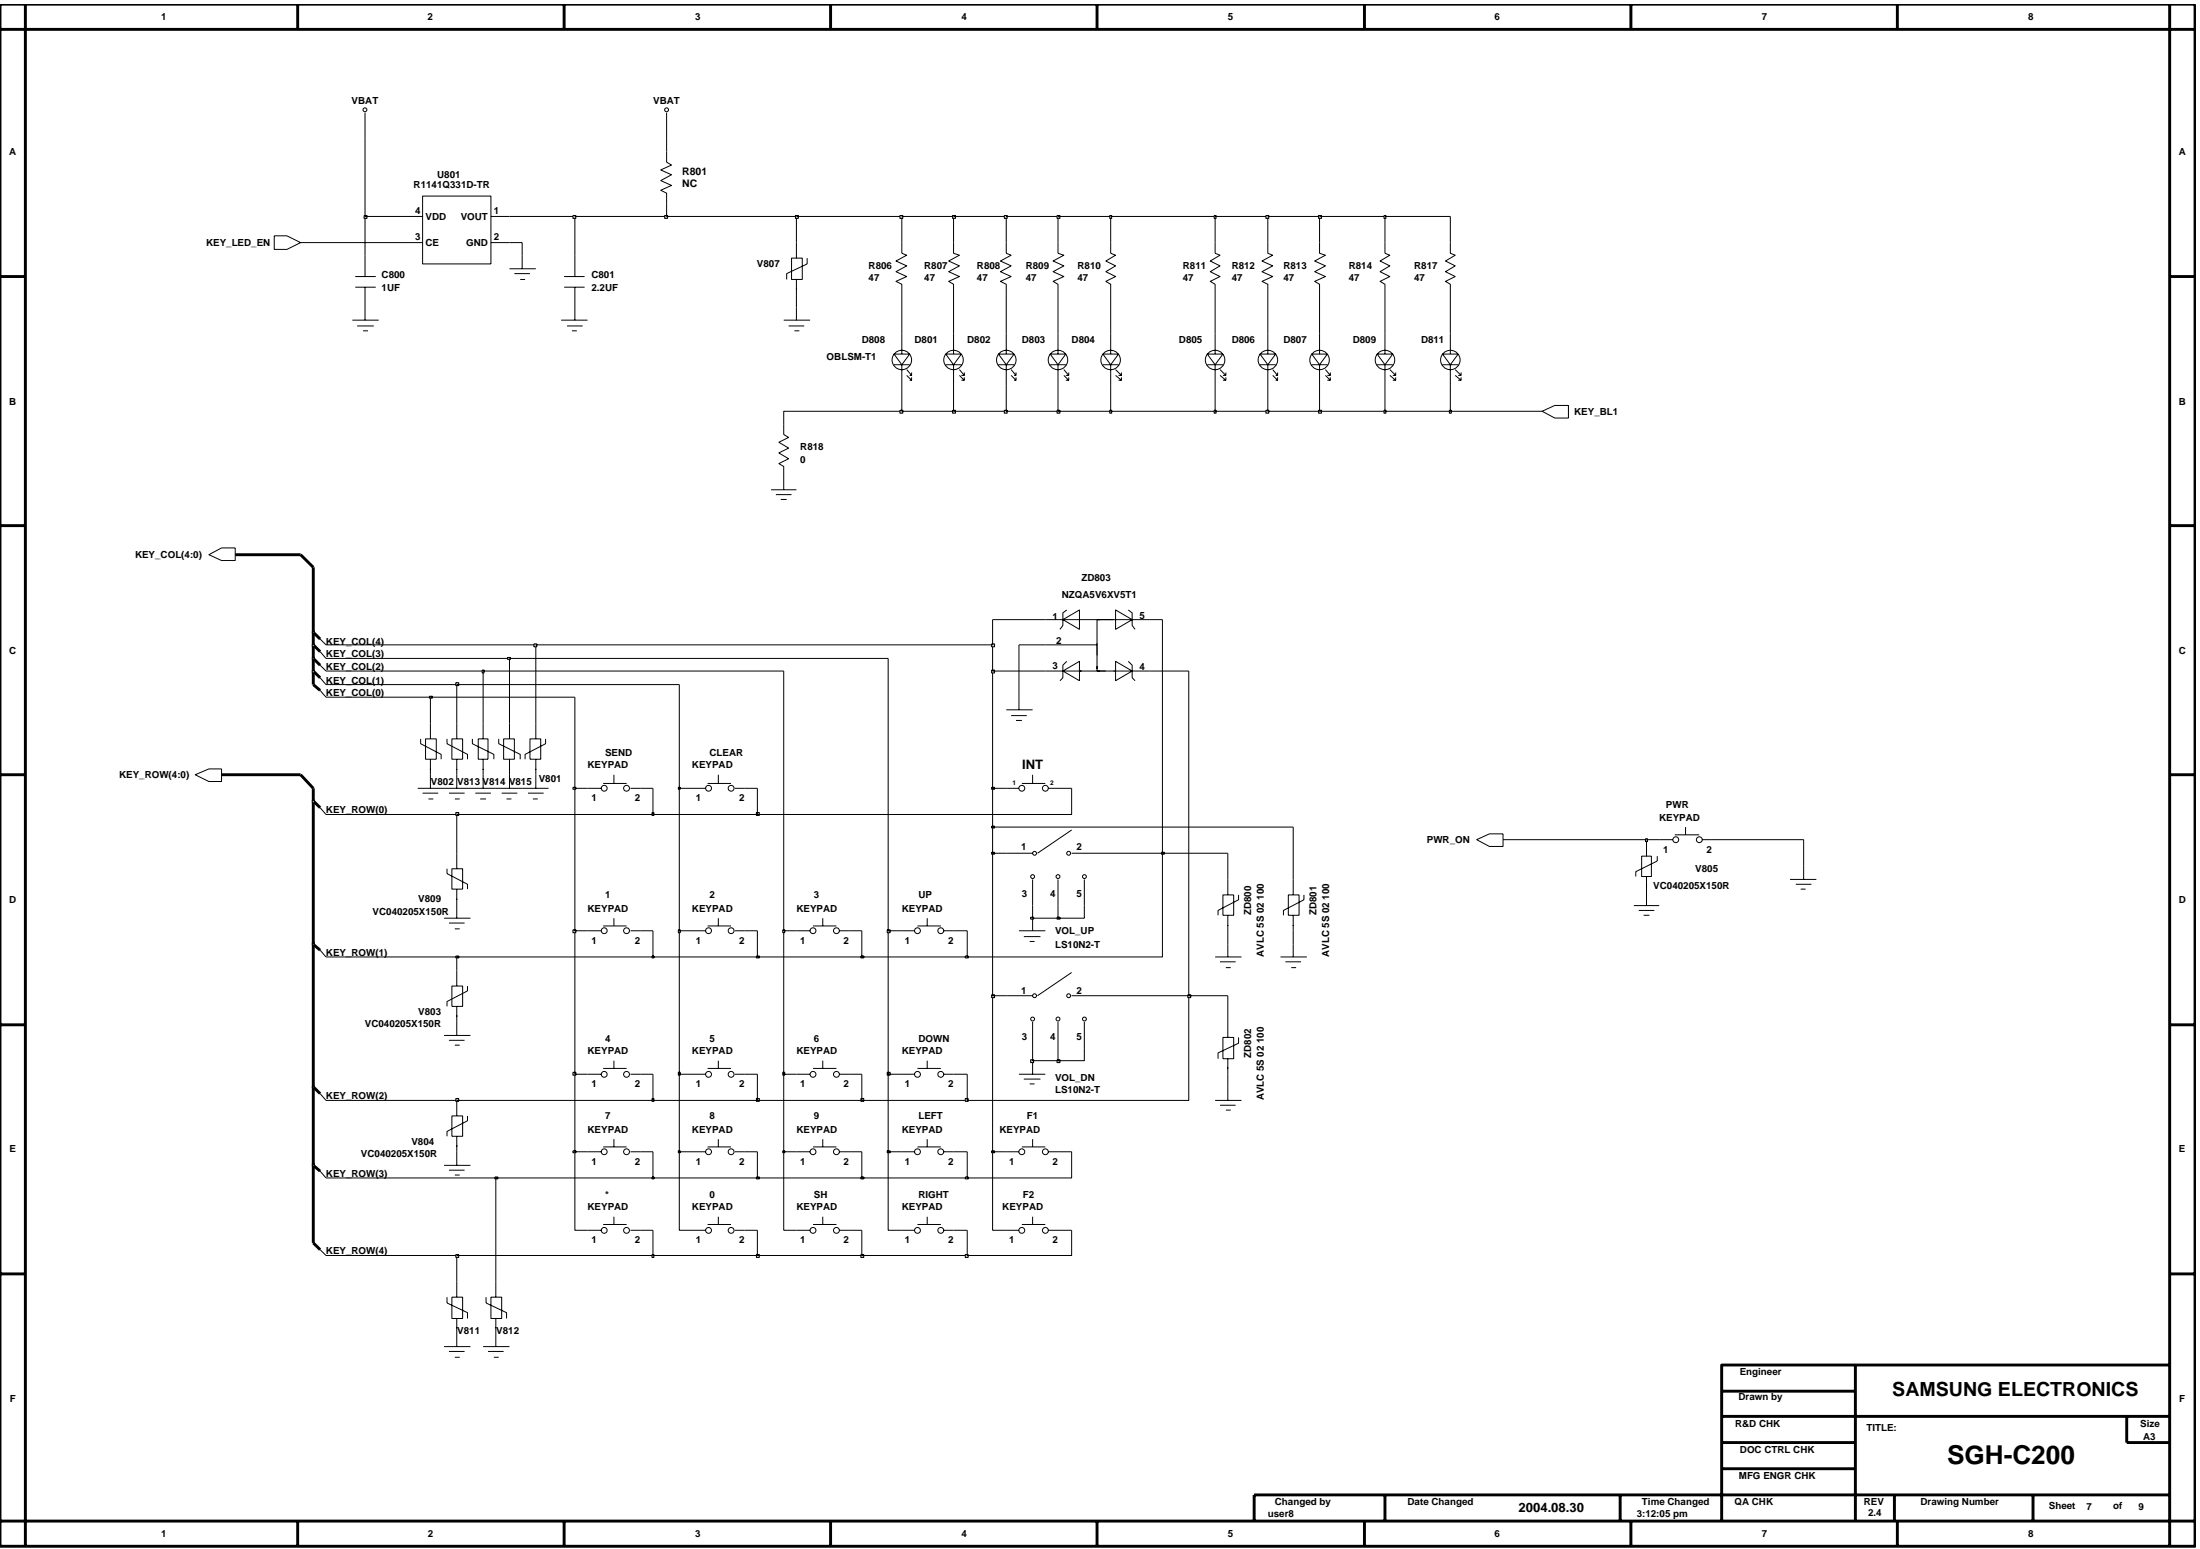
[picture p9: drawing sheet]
<svg xmlns="http://www.w3.org/2000/svg" width="192mm" height="135mm" viewBox="0 0 192 135" stroke-linecap="round" stroke-linejoin="round" font-family="sans-serif">
<g fill="none" stroke="#000" stroke-width=".09">
<path d="M31.8 9.8v2.3M35.3 18.9h1.6M36.9 17.1h5.9v5.9h-5.9zM42.8 18.9h1.6M58.2 13.2v.9l.4 .3-1 .4 1 .4-1 .6 1 .4-1 .4 .6 .3v.9M58.2 9.8v2.3M23.9 20.6h1.1l1.2 .6-1.2 .6h-1.1zM30.7 27.9h2.3M31 25.1h1.8M31 24.1h1.8M31.2 28.4h1.4M31.7 28.9h.4"/>
<path d="M31.8 22.3v1.8M31.8 25.1v2.8M35.3 21.2h1.6M42.8 21.2h1.6M44.4 23.4h2.3M44.9 23.9h1.3M45.4 24.4h.4M45.5 22.3v1.1M49 27.9h2.3M49.2 25.1h1.8M49.2 24.1h1.8M49.5 28.4h1.3"/>
<path d="M49.9 28.9h.4M50.1 22.3v1.8M50.1 25.1v2.8M68.4 37.1v.8l.4 .3-.9 .4 .9 .5-.9 .4 .9 .5-.9 .4 .5 .3v2M68.4 27.9h2.3M68.8 28.4h1.4M69 22.5h1v1.9h-1zM69.3 28.9h.4M69.5 21.2v1.3M69.5 24.4v1.3M69.5 26.8v1.1M70.4 22.5v.5l-1.8 .9v.5"/>
<path d="M78 30.9h1.3l-.6 .9zM78 31.8h1.3M78.7 21.2v.9l.4 .2-.9 .5 .9 .4-.9 .5 .9 .4-.9 .4 .5 .3v.9M78.7 29.1v1.8M78.7 31.8v1.8M79.1 32.7l.4 .5M79.1 32.2l.4 .5M79.3 32.7h.2M79.5 32.9v.3h-.2M79.5 32.5v.2M82.5 30.9h1.4l-.7 .9zM82.5 31.8h1.4"/>
<path d="M83.2 21.2v.9l.5 .2-.9 .5 .9 .4-.9 .5 .9 .4-.9 .4 .4 .3v.9M83.2 29.1v1.8M83.2 31.8v1.8M83.7 32.7l.4 .5M83.7 32.2l.4 .5M83.9 32.7h.2M84.1 32.9v.3h-.2M84.1 32.5v.2M87.1 30.9h1.4l-.7 .9zM87.1 31.8h1.4M87.8 21.2v.9l.4 .2-.9 .5 .9 .4-.9 .5 .9 .4-.9 .4 .5 .3v.9M87.8 29.1v1.8"/>
<path d="M87.8 31.8v1.8M88.2 32.7l.4 .5M88.2 32.2l.4 .5M88.5 32.7h.1M88.6 32.9v.3h-.1M88.6 32.5v.2M91.6 30.9h1.4l-.7 .9zM91.6 31.8h1.4M92.3 21.2v.9l.5 .2-.9 .5 .9 .4-.9 .5 .9 .4-.9 .4 .4 .3v.9M92.3 29.1v1.8M92.3 31.8v1.8M92.8 32.7l.4 .5"/>
<path d="M92.8 32.2l.4 .5M93 32.7h.2M93.2 32.9v.3h-.2M93.2 32.5v.2M96.2 30.9h1.4l-.7 .9zM96.2 31.8h1.4M96.9 21.2v.9l.4 .2-.8 .5 .8 .4-.8 .5 .8 .4-.8 .4 .4 .3v.9M96.9 29.1v1.8M96.9 31.8v1.8M97.3 32.7l.5 .5M97.3 32.2l.5 .5M97.6 32.7h.2"/>
<path d="M97.8 32.9v.3h-.2M97.8 32.5v.2M105.3 30.9h1.4l-.7 .9zM105.3 31.8h1.4M106 21.2v.9l.4 .2-.8 .5 .8 .4-.8 .5 .8 .4-.8 .4 .4 .3v.9M106 29.1v1.8M106 31.8v1.8M106.4 32.7l.5 .5M106.4 32.2l.5 .5M106.7 32.7h.2M106.9 32.9v.3h-.2M106.9 32.5v.2"/>
<path d="M109.9 30.9h1.4l-.7 .9zM109.9 31.8h1.4M110.6 21.2v.9l.4 .2-.9 .5 .9 .4-.9 .5 .9 .4-.9 .4 .5 .3v.9M110.6 29.1v1.8M110.6 31.8v1.8M111 32.7l.4 .5M111 32.2l.4 .5M111.3 32.7h.1M111.3 33.2h.1M111.4 32.5v.2M111.4 32.9v.3M114.4 30.9h1.4l-.7 .9z"/>
<path d="M114.4 31.8h1.4M115.1 21.2v.9l.5 .2-.9 .5 .9 .4-.9 .5 .9 .4-.9 .4 .4 .3v.9M115.1 29.1v1.8M115.1 31.8v1.8M115.6 32.7l.4 .5M115.6 32.2l.4 .5M115.8 32.7h.2M116 32.9v.3h-.2M116 32.5v.2M120.1 30.9h1.4l-.7 .9zM120.1 31.8h1.4M120.8 21.2v.9l.4 .2-.8 .5 .8 .4-.8 .5 .8 .4-.8 .4 .4 .3v.9"/>
<path d="M120.8 29.1v1.8M120.8 31.8v1.8M121.2 32.7l.5 .5M121.2 32.2l.5 .5M121.5 32.7h.2M121.7 32.9v.3h-.2M121.7 32.5v.2M125.8 30.9h1.4l-.7 .9zM125.8 31.8h1.4M126.5 21.2v.9l.4 .2-.8 .5 .8 .4-.8 .5 .8 .4-.8 .4 .4 .3v.9M126.5 29.1v1.8M126.5 31.8v1.8"/>
<path d="M126.9 32.7l.6 .5M126.9 32.2l.6 .5M127.2 32.7h.3M127.5 32.9v.3h-.3M127.5 32.5v.2M134.5 35.9l1.1-.5h1.2v1.1h-1.2zM18.2 48.4l1.1-.6h1.2v1.1h-1.2zM27.9 56.8l.5 .6M27.9 59.1l.5 .6M27.9 55.7l.5 .5M27.9 58l.5 .5M67.3 42.7h2.2"/>
<path d="M67.7 43.1h1.3M68.1 43.6h.5M91.2 58.5h9.1M91.2 54.1h9.1M91.2 56.2h4.5M92.7 54.1l1.5-.9v1.7zM92.7 58.5l1.5-.8v1.7zM93.1 53.2l-.4 .3v1.1l-.2 .3M93.1 57.7l-.4 .3v1.1l-.2 .3M95.7 54.1v4.4M97.3 57.7l1.5 .8-1.5 .9zM97.3 53.2l1.5 .9-1.5 .8z"/>
<path d="M98.4 57.7l.4 .3v1.1l.2 .3M98.4 53.2l.4 .3v1.1l.2 .3M17 67.6l1.2-.5h1.1v1.1h-1.1zM27.9 60.2l.5 .6M27.9 70.5l.5 .5M36.4 68.8h11.4M36.7 64.4v.5l1.8 .9v.4M36.9 69.2h1.3M37.1 64.4h1v1.8h-1zM37.4 69.7h.4M37.5 63.1v1.3M37.5 66.2v2.6"/>
<path d="M39 64.4v.5l1.8 .9v.4M39 75.8v.4l1.8 .9v.5M39.2 69.2h1.3M39.4 64.4h1v1.8h-1zM39.4 75.8h1v1.8h-1zM39.7 69.7h.4M39.8 63.1v1.3M39.8 66.2v2.6M39.8 74.4v1.4M39.8 77.6v2.5M41.2 64.4v.5l1.9 .9v.4M41.5 69.2h1.3"/>
<path d="M41.7 64.4h.9v1.8h-.9zM41.9 69.7h.5M42.1 63.1v1.3M42.1 66.2v2.6M43.5 64.4v.5l1.9 .9v.4M43.8 69.2h1.3M43.9 64.4h1v1.8h-1zM44.2 69.7h.4M44.4 63.1v1.3M44.4 66.2v2.6M46.1 69.2h1.3M46.2 64.4h1v1.8h-1z"/>
<path d="M46.5 69.7h.4M46.7 63.1v1.3M46.7 66.2v2.6M47.6 64.4v.5l-1.8 .9v.4M51.3 68.8h1.1M52.6 68.3h2.1M53.6 67.6v.7M55 68.8h.9M60.4 68.8h1.2M61.7 68.3h2.1M62.7 67.6v.7M64.1 68.8h.9"/>
<path d="M87.8 68.8h1.1M87.8 61.9h2.3M87.8 74.4h2.3M88.2 62.4h1.4M88.6 62.8h.5M88.9 60.8v1.1M89.1 68.3h2.1M90.1 67.6v.7M90.1 76.7v2.3M91.4 68.8h.9M92.3 76.7v2.3M93.5 72.4l-3 2"/>
<path d="M93.5 74.4h2.2M94.6 76.7v2.3M106.7 78.1h.9v1.7h-.9zM107.1 76.7v1.4M107.1 79.8v1.4M108 78.1v.4l-1.7 .9v.4M112.4 78.1h.9v1.7h-.9zM112.8 76.7v1.4M112.8 79.8v1.4M113.7 78.1v.4l-1.7 .9v.4M128.8 73.2l1.1-.5h1.2v1.1h-1.2zM142.5 79h2.2"/>
<path d="M142.9 79.4h1.4M143.2 74.7h.9v1.8h-.9zM143.4 79.8h.5M143.6 73.2v1.5M143.6 76.5v2.5M144.6 74.7v.4l-1.9 .9v.5M144.7 73.2h1.2M146.1 72.8h2.1M147 72.1v.7M148.5 73.2h.8M156.1 76.7h2.3M156.7 77.1h1.3"/>
<path d="M157.1 77.6h.4M157.3 75.5v1.2M27.9 82.9l.5 .6M27.9 95.4l.5 .6M38.7 80.1h2.3M38.7 90.3h2.3M39.2 80.5h1.3M39.2 90.7h1.3M39.4 86h1v1.8h-1zM39.4 97.3h1v1.8h-1zM39.7 81h.4M39.7 91.2h.4"/>
<path d="M39.8 84.7v1.3M39.8 87.8v2.5M39.8 96v1.3M39.8 99.1v2.5M40.8 86v.4l-1.8 1v.4M40.8 97.3v.5l-1.8 .9v.4M51.3 93.7h1.1M51.3 81.2h1.1M52.6 93.2h2.1M52.6 80.8h2.1M53.6 80.1v.7M53.6 92.5v.7"/>
<path d="M53.6 99.4v.6M55 93.7h.9M55 81.2h.9M60.4 93.7h1.2M60.4 81.2h1.2M61.7 93.2h2.1M61.7 80.8h2.1M62.7 80.1v.7M62.7 92.5v.7M62.7 99.4v.6M64.1 93.7h.9M64.1 81.2h.9"/>
<path d="M69.5 93.7h1.2M69.5 81.2h1.2M70.9 93.2h2.1M70.9 80.8h2.1M71.8 80.1v.7M71.8 92.5v.7M71.8 99.4v.6M73.2 93.7h.9M73.2 81.2h.9M78.7 93.7h1.1M78.7 81.2h1.1M80 93.2h2.1"/>
<path d="M80 80.8h2.1M80.9 80.1v.7M80.9 92.5v.7M80.9 99.4v.6M82.3 93.7h.9M82.3 81.2h.9M87.8 86.9h2.3M88.9 93.7h2.3M88.9 81.2h2.3M89.3 81.7h1.5M89.3 94.1h1.5M89.8 82.1h.4"/>
<path d="M89.8 94.5h.4M90.1 80.1v1.1M90.1 89.1v2.3M90.1 92.5v1.2M90.1 99.4v.6M92.3 89.1v2.3M93.5 84.8l-3 2.1M93.5 86.9h2.2M94.6 89.1v2.3M106 83.5h2.3M106 96h2.3M106.4 83.9h1.4"/>
<path d="M106.4 96.4h1.4M106.7 90.5h.9v1.8h-.9zM106.9 84.4h.5M106.9 96.8h.5M107.1 82.4v1.1M107.1 89.1v1.4M107.1 92.3v1.4M107.1 94.8v1.2M108 90.5v.5l-1.7 .8v.5M111.7 83.5h2.3M112.1 83.9h1.4M112.6 84.4h.5"/>
<path d="M112.8 82.4v1.1M27.9 109l.5 .5h11.4v3.6M27.9 102.2l.5 .5M38.7 117.5h2.3M38.7 101.6h2.3M39 113.1v.6l1.8 .8v.5M39.2 117.9h1.3M39.2 102.1h1.3M39.4 113.1h1v1.9h-1zM39.7 118.4h.4M39.7 102.5h.4M39.8 115v2.5"/>
<path d="M42.1 117.5h2.3M42.4 113.1v.6l1.8 .8v.5M42.6 117.9h1.3M42.8 113.1h1v1.9h-1zM43.1 118.4h.4M43.3 102.7v10.4M43.3 115v2.5M51.3 107.3h1.1M51.3 100.5h1.1M52.6 106.8h2.1M52.6 100h2.1M53.6 106.1v.7"/>
<path d="M55 107.3h.9M55 100.5h.9M60.4 107.3h1.2M60.4 100.5h1.2M61.7 106.8h2.1M61.7 100h2.1M62.7 106.1v.7M64.1 107.3h.9M64.1 100.5h.9M69.5 107.3h1.2M69.5 100.5h1.2M70.9 106.8h2.1"/>
<path d="M70.9 100h2.1M71.8 106.1v.7M73.2 107.3h.9M73.2 100.5h.9M78.7 107.3h1.1M78.7 100.5h1.1M80 106.8h2.1M80 100h2.1M80.9 106.1v.7M82.3 107.3h.9M82.3 100.5h.9M87.8 107.3h1.1"/>
<path d="M87.8 100.5h1.1M89.1 106.8h2.1M89.1 100h2.1M90.1 106.1v.7M91.4 107.3h.9M91.4 100.5h.9"/>
<circle cx="31.8" cy="9.6" r=".17"/>
<circle cx="58.1" cy="9.6" r=".17"/>
<circle cx="78.7" cy="31.4" r=".85"/>
<circle cx="83.2" cy="31.4" r=".85"/>
<circle cx="87.8" cy="31.4" r=".85"/>
<circle cx="92.3" cy="31.4" r=".85"/>
<circle cx="96.9" cy="31.4" r=".85"/>
<circle cx="106" cy="31.4" r=".85"/>
<circle cx="110.6" cy="31.4" r=".85"/>
<circle cx="115.1" cy="31.4" r=".85"/>
<circle cx="120.8" cy="31.4" r=".85"/>
<circle cx="126.5" cy="31.4" r=".85"/>
<circle cx="52.7" cy="68.8" r=".25"/>
<circle cx="54.7" cy="68.8" r=".25"/>
<circle cx="61.8" cy="68.8" r=".25"/>
<circle cx="63.8" cy="68.8" r=".25"/>
<circle cx="89.1" cy="68.8" r=".25"/>
<circle cx="90.1" cy="76.5" r=".17"/>
<circle cx="90.2" cy="74.4" r=".17"/>
<circle cx="91.2" cy="68.8" r=".25"/>
<circle cx="92.3" cy="76.5" r=".17"/>
<circle cx="93.2" cy="74.4" r=".17"/>
<circle cx="94.6" cy="76.5" r=".17"/>
<circle cx="146.2" cy="73.2" r=".25"/>
<circle cx="148.2" cy="73.2" r=".25"/>
<circle cx="52.7" cy="81.2" r=".25"/>
<circle cx="52.7" cy="93.7" r=".25"/>
<circle cx="54.7" cy="81.2" r=".25"/>
<circle cx="54.7" cy="93.7" r=".25"/>
<circle cx="61.8" cy="81.2" r=".25"/>
<circle cx="61.8" cy="93.7" r=".25"/>
<circle cx="63.8" cy="81.2" r=".25"/>
<circle cx="63.8" cy="93.7" r=".25"/>
<circle cx="70.9" cy="81.2" r=".25"/>
<circle cx="70.9" cy="93.7" r=".25"/>
<circle cx="73" cy="81.2" r=".25"/>
<circle cx="73" cy="93.7" r=".25"/>
<circle cx="80" cy="81.2" r=".25"/>
<circle cx="80" cy="93.7" r=".25"/>
<circle cx="82.1" cy="81.2" r=".25"/>
<circle cx="82.1" cy="93.7" r=".25"/>
<circle cx="90.1" cy="88.9" r=".17"/>
<circle cx="90.2" cy="86.9" r=".17"/>
<circle cx="92.3" cy="88.9" r=".17"/>
<circle cx="93.2" cy="86.9" r=".17"/>
<circle cx="94.6" cy="88.9" r=".17"/>
<circle cx="52.7" cy="100.5" r=".25"/>
<circle cx="52.7" cy="107.3" r=".25"/>
<circle cx="54.7" cy="100.5" r=".25"/>
<circle cx="54.7" cy="107.3" r=".25"/>
<circle cx="61.8" cy="100.5" r=".25"/>
<circle cx="61.8" cy="107.3" r=".25"/>
<circle cx="63.8" cy="100.5" r=".25"/>
<circle cx="63.8" cy="107.3" r=".25"/>
<circle cx="70.9" cy="100.5" r=".25"/>
<circle cx="70.9" cy="107.3" r=".25"/>
<circle cx="73" cy="100.5" r=".25"/>
<circle cx="73" cy="107.3" r=".25"/>
<circle cx="80" cy="100.5" r=".25"/>
<circle cx="80" cy="107.3" r=".25"/>
<circle cx="82.1" cy="100.5" r=".25"/>
<circle cx="82.1" cy="107.3" r=".25"/>
<circle cx="89.1" cy="100.5" r=".25"/>
<circle cx="89.1" cy="107.3" r=".25"/>
<circle cx="91.2" cy="100.5" r=".25"/>
<circle cx="91.2" cy="107.3" r=".25"/>
</g>
<path d="M27.3 56.2l.6 .6M27.3 58.5l.6 .6M27.3 59.7l.6 .5M27.3 55.1l.6 .6M27.3 57.4l.6 .6M27.3 69.9l.6 .6M27.3 82.4l.6 .5M27.3 94.8l.6 .6M27.3 101.6l.6 .6M27.3 108.4l.6 .6" fill="none" stroke="#000" stroke-width=".25"/>
<path d="M39.8 109.4h.2v.3h-.2z" fill-rule="evenodd" fill="#c2c2c2"/>
<path d="M39.8 109.4h.2v.3h-.2zM39.8 109.5h17.2" fill="none" stroke="#000" stroke-width=".09"/>
<path d="M56.9 109.4h.1v.3h-.1z" fill-rule="evenodd" fill="#c2c2c2"/>
<path d="M56.9 109.4h.1v.3h-.1zM57 107.3v2.2h9.1" fill="none" stroke="#000" stroke-width=".09"/>
<path d="M66 109.4h.2v.3h-.2z" fill-rule="evenodd" fill="#c2c2c2"/>
<path d="M66 109.4h.2v.3h-.2zM66.1 107.3v2.2h9.1" fill="none" stroke="#000" stroke-width=".09"/>
<path d="M75.1 109.4h.2v.3h-.2z" fill-rule="evenodd" fill="#c2c2c2"/>
<path d="M75.1 109.4h.2v.3h-.2zM75.2 107.3v2.2h9.2" fill="none" stroke="#000" stroke-width=".09"/>
<path d="M84.2 109.4h.3v.3h-.3z" fill-rule="evenodd" fill="#c2c2c2"/>
<path d="M28.4 102.7h14.9M50.1 100.5v6.8h1.2M55.9 107.3h1.1M59.3 100.5v6.8h1.1M65 107.3h1.1M68.4 100.5v6.8h1.1M74.1 107.3h1.1M77.5 100.5v6.8h1.2M83.2 107.3h1.2v2.2h9.1v-2.2h-1.2M84.2 109.4h.3v.3h-.3zM86.6 100.5v6.8h1.2" fill="none" stroke="#000" stroke-width=".09"/>
<path d="M27.3 101.6v6.8" fill="none" stroke="#000" stroke-width=".25"/>
<path d="M43.2 102.7h.2v.1h-.2z" fill-rule="evenodd" fill="#c2c2c2"/>
<path d="M43.2 102.7h.2v.1h-.2zM43.3 102.7h13.7" fill="none" stroke="#000" stroke-width=".09"/>
<path d="M56.9 102.7h.1v.1h-.1z" fill-rule="evenodd" fill="#c2c2c2"/>
<path d="M56.9 102.7h.1v.1h-.1zM57 100.5v2.2h9.1" fill="none" stroke="#000" stroke-width=".09"/>
<path d="M66 102.7h.2v.1h-.2z" fill-rule="evenodd" fill="#c2c2c2"/>
<path d="M66 102.7h.2v.1h-.2zM66.1 100.5v2.2h9.1" fill="none" stroke="#000" stroke-width=".09"/>
<path d="M75.1 102.7h.2v.1h-.2z" fill-rule="evenodd" fill="#c2c2c2"/>
<path d="M75.1 102.7h.2v.1h-.2zM75.2 100.5v2.2h9.2" fill="none" stroke="#000" stroke-width=".09"/>
<path d="M84.2 102.7h.3v.1h-.3z" fill-rule="evenodd" fill="#c2c2c2"/>
<path d="M84.2 102.7h.3v.1h-.3zM84.4 100.5v2.2h9.1v-2.2" fill="none" stroke="#000" stroke-width=".09"/>
<path d="M27.2 101.5h.2v.2h-.2z" fill="#c2c2c2"/>
<path d="M27.2 101.5h.2v.2h-.2z" fill="none" stroke="#000" stroke-width=".09"/>
<path d="M27.3 94.8v6.8" fill="none" stroke="#000" stroke-width=".25"/>
<path d="M50 100.4h.2v.1h-.2z" fill-rule="evenodd" fill="#c2c2c2"/>
<path d="M50.1 93.7v6.8h1.2M50 100.4h.2v.2h-.2zM55.9 100.5h1.1" fill="none" stroke="#000" stroke-width=".09"/>
<path d="M59.2 100.4h.1v.1h-.1z" fill-rule="evenodd" fill="#c2c2c2"/>
<path d="M59.3 93.7v6.8h1.1M59.2 100.4h.1v.2h-.1zM65 100.5h1.1" fill="none" stroke="#000" stroke-width=".09"/>
<path d="M68.3 100.4h.1v.1h-.1z" fill-rule="evenodd" fill="#c2c2c2"/>
<path d="M68.4 93.7v6.8h1.1M68.3 100.4h.2v.2h-.2zM74.1 100.5h1.1" fill="none" stroke="#000" stroke-width=".09"/>
<path d="M77.4 100.4h.2v.1h-.2z" fill-rule="evenodd" fill="#c2c2c2"/>
<path d="M77.5 93.7v6.8h1.2M77.4 100.4h.2v.2h-.2zM83.2 100.5h1.2" fill="none" stroke="#000" stroke-width=".09"/>
<path d="M86.5 100.4h.3v.1h-.3z" fill-rule="evenodd" fill="#c2c2c2"/>
<path d="M28.4 96h11.4M86.6 86.9v13.6h1.2M86.5 100.4h.3v.2h-.3zM92.3 100.5h1.2" fill="none" stroke="#000" stroke-width=".09"/>
<path d="M39.8 95.8h.2v.3h-.2z" fill-rule="evenodd" fill="#c2c2c2"/>
<path d="M39.8 95.8h.2v.3h-.2zM39.8 96h17.2" fill="none" stroke="#000" stroke-width=".09"/>
<path d="M56.9 95.8h.1v.3h-.1z" fill-rule="evenodd" fill="#c2c2c2"/>
<path d="M56.9 95.8h.1v.3h-.1zM57 93.7v2.3h9.1" fill="none" stroke="#000" stroke-width=".09"/>
<path d="M66 95.8h.2v.3h-.2z" fill-rule="evenodd" fill="#c2c2c2"/>
<path d="M66 95.8h.2v.3h-.2zM66.1 93.7v2.3h9.1" fill="none" stroke="#000" stroke-width=".09"/>
<path d="M75.1 95.8h.2v.3h-.2z" fill-rule="evenodd" fill="#c2c2c2"/>
<path d="M75.1 95.8h.2v.3h-.2zM75.2 93.7v2.3h9.2" fill="none" stroke="#000" stroke-width=".09"/>
<path d="M84.2 95.8h.3v.3h-.3z" fill-rule="evenodd" fill="#c2c2c2"/>
<path d="M84.2 95.8h.3v.3h-.3zM103.7 86.9v9.1h-19.3v-2.3" fill="none" stroke="#000" stroke-width=".09"/>
<path d="M27.2 94.7h.2v.2h-.2z" fill-rule="evenodd" fill="#c2c2c2"/>
<path d="M27.2 94.7h.2v.2h-.2zM107.1 93.7v1.1" fill="none" stroke="#000" stroke-width=".09"/>
<path d="M27.3 82.4v12.4" fill="none" stroke="#000" stroke-width=".25"/>
<path d="M50 93.5h.2v.3h-.2z" fill-rule="evenodd" fill="#c2c2c2"/>
<path d="M50 93.5h.2v.3h-.2zM50.1 81.2v12.5h1.2M55.9 93.7h1.1" fill="none" stroke="#000" stroke-width=".09"/>
<path d="M59.2 93.5h.1v.3h-.1z" fill-rule="evenodd" fill="#c2c2c2"/>
<path d="M59.2 93.5h.1v.3h-.1zM59.3 81.2v12.5h1.1M65 93.7h1.1" fill="none" stroke="#000" stroke-width=".09"/>
<path d="M68.3 93.5h.1v.3h-.1z" fill-rule="evenodd" fill="#c2c2c2"/>
<path d="M68.3 93.5h.2v.3h-.2zM68.4 81.2v12.5h1.1M74.1 93.7h1.1" fill="none" stroke="#000" stroke-width=".09"/>
<path d="M77.4 93.5h.2v.3h-.2z" fill-rule="evenodd" fill="#c2c2c2"/>
<path d="M77.4 93.5h.2v.3h-.2zM77.5 81.2v12.5h1.2M83.2 93.7h1.2" fill="none" stroke="#000" stroke-width=".09"/>
<path d="M89.9 92.4h.3v.3h-.3z" fill-rule="evenodd" fill="#c2c2c2"/>
<path d="M89.9 92.4h.3v.3h-.3zM90.1 91.4v1.1h2.2" fill="none" stroke="#000" stroke-width=".09"/>
<path d="M92.2 92.4h.3v.3h-.3z" fill-rule="evenodd" fill="#c2c2c2"/>
<path d="M92.2 92.4h.3v.3h-.3zM92.3 91.4v1.1h2.3v-1.1M107.1 86.9v2.2" fill="none" stroke="#000" stroke-width=".09"/>
<path d="M86.5 86.8h.3v.2h-.3z" fill-rule="evenodd" fill="#c2c2c2"/>
<path d="M86.6 74.4v12.5h1.2M86.5 86.8h.3v.2h-.3zM95.7 86.9h8" fill="none" stroke="#000" stroke-width=".09"/>
<path d="M103.6 86.8h.3v.2h-.3z" fill-rule="evenodd" fill="#c2c2c2"/>
<path d="M103.7 58.5v28.4h3.4M28.4 83.5h11.4v1.2M103.6 86.8h.3v.2h-.3z" fill="none" stroke="#000" stroke-width=".09"/>
<path d="M39.8 83.4h.2v.1h-.2z" fill-rule="evenodd" fill="#c2c2c2"/>
<path d="M39.8 83.4h.2v.2h-.2zM39.8 83.5h17.2" fill="none" stroke="#000" stroke-width=".09"/>
<path d="M56.9 83.4h.1v.1h-.1z" fill-rule="evenodd" fill="#c2c2c2"/>
<path d="M56.9 83.4h.1v.2h-.1zM57 81.2v2.3h9.1" fill="none" stroke="#000" stroke-width=".09"/>
<path d="M66 83.4h.2v.1h-.2z" fill-rule="evenodd" fill="#c2c2c2"/>
<path d="M66 83.4h.2v.2h-.2zM66.1 81.2v2.3h9.1" fill="none" stroke="#000" stroke-width=".09"/>
<path d="M75.1 83.4h.2v.1h-.2z" fill-rule="evenodd" fill="#c2c2c2"/>
<path d="M75.1 83.4h.2v.2h-.2zM75.2 81.2v2.3h9.2" fill="none" stroke="#000" stroke-width=".09"/>
<path d="M84.2 83.4h.3v.1h-.3z" fill-rule="evenodd" fill="#c2c2c2"/>
<path d="M101.4 74.4v9.1h-17v-2.3M84.2 83.4h.3v.2h-.3z" fill="none" stroke="#000" stroke-width=".09"/>
<path d="M27.2 82.2h.2v.2h-.2z" fill-rule="evenodd" fill="#c2c2c2"/>
<path d="M27.2 82.2h.2v.3h-.2zM107.1 81.2v1.2M112.8 81.2v1.2" fill="none" stroke="#000" stroke-width=".09"/>
<path d="M27.3 69.9v12.5" fill="none" stroke="#000" stroke-width=".25"/>
<path d="M50 81.1h.2v.3h-.2z" fill-rule="evenodd" fill="#c2c2c2"/>
<path d="M50.1 68.8v12.4h1.2M50 81.1h.2v.3h-.2zM55.9 81.2h1.1" fill="none" stroke="#000" stroke-width=".09"/>
<path d="M59.2 81.1h.1v.3h-.1z" fill-rule="evenodd" fill="#c2c2c2"/>
<path d="M59.3 68.8v12.4h1.1M59.2 81.1h.1v.3h-.1zM65 81.2h1.1" fill="none" stroke="#000" stroke-width=".09"/>
<path d="M68.3 81.1h.1v.3h-.1z" fill-rule="evenodd" fill="#c2c2c2"/>
<path d="M68.4 58.5v22.7h1.1M68.3 81.1h.2v.3h-.2zM74.1 81.2h1.1" fill="none" stroke="#000" stroke-width=".09"/>
<path d="M77.4 81.1h.2v.3h-.2z" fill-rule="evenodd" fill="#c2c2c2"/>
<path d="M77.5 57.4v23.8h1.2M77.4 81.1h.2v.3h-.2zM83.2 81.2h1.2" fill="none" stroke="#000" stroke-width=".09"/>
<path d="M89.9 80h.3v.2h-.3z" fill-rule="evenodd" fill="#c2c2c2"/>
<path d="M90.1 79v1.1h2.2M89.9 80h.3v.2h-.3z" fill="none" stroke="#000" stroke-width=".09"/>
<path d="M92.2 80h.3v.2h-.3z" fill-rule="evenodd" fill="#c2c2c2"/>
<path d="M39.8 71v3.4M92.3 79v1.1h2.3v-1.1M107.1 74.4v2.3M112.8 72.1v4.6M157.3 73.2v2.3M92.2 80h.3v.2h-.3z" fill="none" stroke="#000" stroke-width=".09"/>
<path d="M86.5 74.3h.3v.2h-.3z" fill-rule="evenodd" fill="#c2c2c2"/>
<path d="M86.5 74.3h.3v.2h-.3zM86.6 72.1v2.3h1.2M95.7 74.4h5.7" fill="none" stroke="#000" stroke-width=".09"/>
<path d="M101.3 74.3h.3v.2h-.3z" fill-rule="evenodd" fill="#c2c2c2"/>
<path d="M101.4 54.1v20.3h5.7M101.3 74.3h.3v.2h-.3zM131.1 73.2h12.5" fill="none" stroke="#000" stroke-width=".09"/>
<path d="M143.5 73.1h.2v.3h-.2z" fill-rule="evenodd" fill="#c2c2c2"/>
<path d="M143.5 73.2h.2v.2h-.2zM143.6 73.2h1.1M149.3 73.2h8" fill="none" stroke="#000" stroke-width=".09"/>
<path d="M86.5 72.1h.3v.1h-.3z" fill-rule="evenodd" fill="#c2c2c2"/>
<path d="M28.4 71h11.4M86.5 72.1h.3v.1h-.3zM86.6 68.8v3.3h26.2" fill="none" stroke="#000" stroke-width=".09"/>
<path d="M39.8 70.9h.2v.2h-.2z" fill-rule="evenodd" fill="#c2c2c2"/>
<path d="M39.8 70.9h.2v.2h-.2zM39.8 71h17.2" fill="none" stroke="#000" stroke-width=".09"/>
<path d="M56.9 70.9h.1v.2h-.1z" fill-rule="evenodd" fill="#c2c2c2"/>
<path d="M56.9 70.9h.1v.2h-.1zM57 68.8v2.2h9.1" fill="none" stroke="#000" stroke-width=".09"/>
<path d="M66 70.9h.2v.2h-.2z" fill-rule="evenodd" fill="#c2c2c2"/>
<path d="M66 70.9h.2v.2h-.2zM66.1 68.8v2.2h27.4v-2.2" fill="none" stroke="#000" stroke-width=".09"/>
<path d="M27.2 69.8h.2v.2h-.2z" fill-rule="evenodd" fill="#c2c2c2"/>
<path d="M27.2 69.8h.2v.2h-.2z" fill="none" stroke="#000" stroke-width=".09"/>
<path d="M27.3 68.8v1.1" fill="none" stroke="#000" stroke-width=".25"/>
<path d="M50 68.7h.2v.1h-.2z" fill-rule="evenodd" fill="#c2c2c2"/>
<path d="M50 68.7h.2v.1h-.2zM50.1 60.8v8h1.2M55.9 68.8h1.1" fill="none" stroke="#000" stroke-width=".09"/>
<path d="M59.2 68.7h.1v.1h-.1z" fill-rule="evenodd" fill="#c2c2c2"/>
<path d="M59.3 59.7v9.1h1.1M59.2 68.7h.1v.1h-.1zM65 68.8h1.1" fill="none" stroke="#000" stroke-width=".09"/>
<path d="M86.5 68.7h.3v.1h-.3z" fill-rule="evenodd" fill="#c2c2c2"/>
<path d="M39.8 59.7v3.4M42.1 58.5v4.6M44.4 57.4v5.7M46.7 56.2v6.9M86.6 58.5v10.3h1.2M28.4 60.8h9.1v2.3M86.5 68.7h.3v.1h-.3zM92.3 68.8h1.2" fill="none" stroke="#000" stroke-width=".09"/>
<path d="M19.3 67.6h6.9" fill="none" stroke="#000" stroke-width=".25"/>
<path d="M37.5 60.7h.2v.2h-.2z" fill-rule="evenodd" fill="#c2c2c2"/>
<path d="M28.4 59.7h11.4M88.9 56.2v4.6M37.5 60.7h.2v.2h-.2zM37.5 60.8h12.6" fill="none" stroke="#000" stroke-width=".09"/>
<path d="M27.3 58.5v1.2" fill="none" stroke="#000" stroke-width=".25"/>
<path d="M39.8 59.5h.2v.3h-.2z" fill-rule="evenodd" fill="#c2c2c2"/>
<path d="M39.8 59.5h.2v.3h-.2zM39.8 59.7h19.5" fill="none" stroke="#000" stroke-width=".09"/>
<path d="M27.2 58.4h.2v.3h-.2z" fill-rule="evenodd" fill="#c2c2c2"/>
<path d="M27.2 58.4h.2v.3h-.2zM28.4 58.5h13.7" fill="none" stroke="#000" stroke-width=".09"/>
<path d="M27.3 57.4v1.1" fill="none" stroke="#000" stroke-width=".25"/>
<path d="M42.1 58.4h.1v.3h-.1z" fill-rule="evenodd" fill="#c2c2c2"/>
<path d="M42.1 58.4h.1v.3h-.1zM42.1 58.5h26.3" fill="none" stroke="#000" stroke-width=".09"/>
<path d="M86.5 58.4h.3v.3h-.3z" fill-rule="evenodd" fill="#c2c2c2"/>
<path d="M86.5 58.4h.3v.3h-.3zM86.6 56.2v2.3h4.6M100.3 58.5h3.4" fill="none" stroke="#000" stroke-width=".09"/>
<path d="M27.2 57.3h.2v.2h-.2z" fill-rule="evenodd" fill="#c2c2c2"/>
<path d="M27.2 57.3h.2v.2h-.2zM28.4 57.4h16" fill="none" stroke="#000" stroke-width=".09"/>
<path d="M27.3 56.2v1.2" fill="none" stroke="#000" stroke-width=".25"/>
<path d="M44.3 57.3h.2v.2h-.2z" fill-rule="evenodd" fill="#c2c2c2"/>
<path d="M44.3 57.3h.2v.2h-.2zM44.4 57.4h33.1" fill="none" stroke="#000" stroke-width=".09"/>
<path d="M27.2 56.2h.2v.2h-.2z" fill-rule="evenodd" fill="#c2c2c2"/>
<path d="M27.2 56.2h.2v.2h-.2zM28.4 56.2h18.3" fill="none" stroke="#000" stroke-width=".09"/>
<path d="M27.3 55.1v1.1" fill="none" stroke="#000" stroke-width=".25"/>
<path d="M46.6 56.2h.2v.2h-.2z" fill-rule="evenodd" fill="#c2c2c2"/>
<path d="M46.6 56.2h.2v.2h-.2zM46.7 56.2h39.9" fill="none" stroke="#000" stroke-width=".09"/>
<path d="M86.5 56.2h.3v.2h-.3z" fill-rule="evenodd" fill="#c2c2c2"/>
<path d="M86.5 56.2h.3v.2h-.3zM86.6 54.1v2.1M88.9 56.2h2.3" fill="none" stroke="#000" stroke-width=".09"/>
<path d="M27.2 55.1h.2v.1h-.2z" fill-rule="evenodd" fill="#c2c2c2"/>
<path d="M78.7 35.9h-10.3v1.2M27.2 55.1h.2v.1h-.2zM86.6 54.1h4.6M100.3 54.1h1.1" fill="none" stroke="#000" stroke-width=".09"/>
<path d="M20.5 48.4h5.7M27.3 49.5v5.6" fill="none" stroke="#000" stroke-width=".25"/>
<path d="M78.5 35.8h.3v.2h-.3z" fill-rule="evenodd" fill="#c2c2c2"/>
<path d="M78.5 35.8h.3v.2h-.3zM78.7 33.6v2.3h4.5" fill="none" stroke="#000" stroke-width=".09"/>
<path d="M83.1 35.8h.2v.2h-.2z" fill-rule="evenodd" fill="#c2c2c2"/>
<path d="M83.1 35.8h.3v.2h-.3zM83.2 33.6v2.3h4.6" fill="none" stroke="#000" stroke-width=".09"/>
<path d="M87.6 35.8h.3v.2h-.3z" fill-rule="evenodd" fill="#c2c2c2"/>
<path d="M87.6 35.8h.3v.2h-.3zM87.8 33.6v2.3h4.5" fill="none" stroke="#000" stroke-width=".09"/>
<path d="M92.2 35.8h.3v.2h-.3z" fill-rule="evenodd" fill="#c2c2c2"/>
<path d="M92.2 35.8h.3v.2h-.3zM92.3 33.6v2.3h4.6" fill="none" stroke="#000" stroke-width=".09"/>
<path d="M96.8 35.8h.2v.2h-.2z" fill-rule="evenodd" fill="#c2c2c2"/>
<path d="M96.8 35.8h.2v.2h-.2zM96.9 33.6v2.3h9.1" fill="none" stroke="#000" stroke-width=".09"/>
<path d="M105.9 35.8h.2v.2h-.2z" fill-rule="evenodd" fill="#c2c2c2"/>
<path d="M105.9 35.8h.2v.2h-.2zM106 33.6v2.3h4.6" fill="none" stroke="#000" stroke-width=".09"/>
<path d="M110.4 35.8h.3v.2h-.3z" fill-rule="evenodd" fill="#c2c2c2"/>
<path d="M110.4 35.8h.3v.2h-.3zM110.6 33.6v2.3h4.5" fill="none" stroke="#000" stroke-width=".09"/>
<path d="M115 35.8h.3v.2h-.3z" fill-rule="evenodd" fill="#c2c2c2"/>
<path d="M115 35.8h.3v.2h-.3zM115.1 33.6v2.3h5.7" fill="none" stroke="#000" stroke-width=".09"/>
<path d="M120.7 35.8h.2v.2h-.2z" fill-rule="evenodd" fill="#c2c2c2"/>
<path d="M120.7 35.8h.2v.2h-.2zM120.8 33.6v2.3h5.7" fill="none" stroke="#000" stroke-width=".09"/>
<path d="M126.4 35.8h.2v.2h-.2z" fill-rule="evenodd" fill="#c2c2c2"/>
<g fill="none" stroke="#000" stroke-width=".09">
<path d="M31.8 18.9v3.4M50.1 18.9v3.4M69.5 18.9v2.3M78.7 18.9v2.3M83.2 18.9v2.3M87.8 18.9v2.3M92.3 18.9v2.3M96.9 18.9v2.3M106 18.9v2.3M110.6 18.9v2.3M115.1 18.9v2.3M120.8 18.9v2.3"/>
<path d="M126.5 18.9v2.3M26.2 21.2h9.1M44.4 21.2h1.1v1.1M69.5 25.7v1.1M78.7 25.7v3.4M83.2 25.7v3.4M87.8 25.7v3.4M92.3 25.7v3.4M96.9 25.7v3.4M106 25.7v3.4M110.6 25.7v3.4M115.1 25.7v3.4"/>
<path d="M120.8 25.7v3.4M126.4 35.8h.2v.2h-.2zM126.5 33.6v2.3h8M126.5 25.7v3.4"/>
</g>
<path d="M31.8 18.8h.2v.2h-.2z" fill-rule="evenodd" fill="#c2c2c2"/>
<path d="M31.8 18.8h.2v.2h-.2zM31.8 12.1v6.8h3.5M44.4 18.9h5.7" fill="none" stroke="#000" stroke-width=".09"/>
<path d="M50 18.8h.2v.2h-.2z" fill-rule="evenodd" fill="#c2c2c2"/>
<path d="M50 18.8h.2v.2h-.2zM50.1 18.9h8.1" fill="none" stroke="#000" stroke-width=".09"/>
<path d="M58 18.8h.2v.2h-.2z" fill-rule="evenodd" fill="#c2c2c2"/>
<path d="M58 18.8h.2v.2h-.2zM58.2 17.8v1.1h11.3" fill="none" stroke="#000" stroke-width=".09"/>
<path d="M69.4 18.8h.2v.2h-.2z" fill-rule="evenodd" fill="#c2c2c2"/>
<path d="M69.4 18.8h.2v.2h-.2zM69.5 18.9h9.2" fill="none" stroke="#000" stroke-width=".09"/>
<path d="M78.5 18.8h.3v.2h-.3z" fill-rule="evenodd" fill="#c2c2c2"/>
<path d="M78.5 18.8h.3v.2h-.3zM78.7 18.9h4.5" fill="none" stroke="#000" stroke-width=".09"/>
<path d="M83.1 18.8h.2v.2h-.2z" fill-rule="evenodd" fill="#c2c2c2"/>
<path d="M83.1 18.8h.3v.2h-.3zM83.2 18.9h4.6" fill="none" stroke="#000" stroke-width=".09"/>
<path d="M87.6 18.8h.3v.2h-.3z" fill-rule="evenodd" fill="#c2c2c2"/>
<path d="M87.6 18.8h.3v.2h-.3zM87.8 18.9h4.5" fill="none" stroke="#000" stroke-width=".09"/>
<path d="M92.2 18.8h.3v.2h-.3z" fill-rule="evenodd" fill="#c2c2c2"/>
<path d="M92.2 18.8h.3v.2h-.3zM92.3 18.9h4.6" fill="none" stroke="#000" stroke-width=".09"/>
<path d="M96.8 18.8h.2v.2h-.2z" fill-rule="evenodd" fill="#c2c2c2"/>
<path d="M96.8 18.8h.2v.2h-.2zM96.9 18.9h9.1" fill="none" stroke="#000" stroke-width=".09"/>
<path d="M105.9 18.8h.2v.2h-.2z" fill-rule="evenodd" fill="#c2c2c2"/>
<path d="M105.9 18.8h.2v.2h-.2zM106 18.9h4.6" fill="none" stroke="#000" stroke-width=".09"/>
<path d="M110.4 18.8h.3v.2h-.3z" fill-rule="evenodd" fill="#c2c2c2"/>
<path d="M110.4 18.8h.3v.2h-.3zM110.6 18.9h4.5" fill="none" stroke="#000" stroke-width=".09"/>
<path d="M115 18.8h.3v.2h-.3z" fill-rule="evenodd" fill="#c2c2c2"/>
<path d="M115 18.8h.3v.2h-.3zM115.1 18.9h5.7" fill="none" stroke="#000" stroke-width=".09"/>
<path d="M120.7 18.8h.2v.2h-.2z" fill-rule="evenodd" fill="#c2c2c2"/>
<path d="M58.2 12.1v1.1M120.7 18.8h.2v.2h-.2zM120.8 18.9h5.7" fill="none" stroke="#000" stroke-width=".09"/>
<g fill="none" stroke="#000" stroke-width=".25">
<path d="M0 .4h191.5v134.5h-191.5zM0 2.6h191.5M2.2 .4v134.5M26 .4v2.2M49.2 .4v2.2M72.5 .4v2.2M95.7 .4v2.2M119 .4v2.2M142.3 .4v2.2M165.5 .4v2.2M189.3 .4v134.5M0 24.1h2.2"/>
<path d="M189.3 24.1h2.2M0 45.8h2.2M26.2 48.4l1.1 1.1M189.3 45.8h2.2M0 67.6h2.2M26.2 67.6l1.1 1.2M189.3 67.6h2.2M0 89.4h2.2M189.3 89.4h2.2M0 111.1h2.2M161.8 119.1v13.6M189.3 119.1h-39.1v13.6"/>
<path d="M189.3 111.1h2.2M0 132.7h191.5M26 132.7v2.2M49.2 132.7v2.2M72.5 132.7v2.2M95.7 132.7v2.2M119 132.7v2.2M120.8 130.4v2.3M141.3 130.4v2.3M142.3 132.7v2.2M150.2 121.3h11.6M150.2 123.5h39.1"/>
<path d="M150.2 125.8h11.6M150.2 128.1h11.6M165.3 130.4v2.3M165.5 132.7v2.2M177.3 130.4v2.3M185.5 123.5v2.3h3.8M189.3 130.4h-79.9v2.3"/>
</g>
<text font-size="2.3" x="169.8" y="127.7">SGH-C200</text>
<text font-size="1.7" x="165.1" y="121.8">SAMSUNG ELECTRONICS</text>
<g font-size="1.1">
<text x="89.2" y="67.1">INT</text>
<text x="132.5" y="131.9">2004.08.30</text>
</g>
<g font-size=".9">
<text x="59.5" y="16.3">NC</text>
<text x="59.5" y="15.2">R801</text>
<text x="109.1" y="79.8" transform="rotate(-90 109.1 79.8)">ZD800</text>
<text x="110.3" y="83.5" transform="rotate(-90 110.3 83.5)">AVLC 5S 02 100</text>
<text x="114.8" y="79.8" transform="rotate(-90 114.8 79.8)">ZD801</text>
<text x="116" y="83.5" transform="rotate(-90 116 83.5)">AVLC 5S 02 100</text>
<text x="109.1" y="92.3" transform="rotate(-90 109.1 92.3)">ZD802</text>
<text x="110.3" y="96" transform="rotate(-90 110.3 96)">AVLC 5S 02 100</text>
</g>
<g font-size=".8">
<text x="14.1" y="1.8">1</text>
<text x="37.3" y="1.8">2</text>
<text x="60.6" y="1.8">3</text>
<text x="83.9" y="1.8">4</text>
<text x="107.1" y="1.8">5</text>
<text x="130.4" y="1.8">6</text>
<text x="153.7" y="1.8">7</text>
<text x="176.9" y="1.8">8</text>
<text x="30.7" y="9">VBAT</text>
<text x="57" y="9">VBAT</text>
<text x=".8" y="13.5">A</text>
<text x="36.1" y="16.4">R1141Q331D-TR</text>
<text x="38.1" y="15.5">U801</text>
<text x="190.1" y="13.5">A</text>
<text x="18" y="21.5">KEY_LED_EN</text>
<text x="36.2" y="20.9">3</text>
<text x="36.2" y="18.7">4</text>
<text x="37.1" y="21.5">CE</text>
<text x="37.1" y="19.2">VDD</text>
<text x="40.2" y="19.2">VOUT</text>
<text x="40.7" y="21.5">GND</text>
<text x="43.1" y="18.7">1</text>
<text x="43.1" y="20.9">2</text>
<text x="66" y="23.3">V807</text>
<text x="75.8" y="23.4">R806</text>
<text x="80.6" y="23.4">R807</text>
<text x="85.2" y="23.4">R808</text>
<text x="89.5" y="23.4">R809</text>
<text x="94" y="23.4">R810</text>
<text x="103.2" y="23.4">R811</text>
<text x="107.4" y="23.4">R812</text>
<text x="112" y="23.4">R813</text>
<text x="117.7" y="23.4">R814</text>
<text x="123.4" y="23.4">R817</text>
<text x="33.3" y="24.3">C800</text>
<text x="33.3" y="25.4">1UF</text>
<text x="51.6" y="24.3">C801</text>
<text x="51.6" y="25.4">2.2UF</text>
<text x="75.2" y="29.9">D808</text>
<text x="75.8" y="24.5">47</text>
<text x="79.8" y="29.9">D801</text>
<text x="80.6" y="24.5">47</text>
<text x="84.4" y="29.9">D802</text>
<text x="85.2" y="24.5">47</text>
<text x="89.1" y="29.9">D803</text>
<text x="89.5" y="24.5">47</text>
<text x="93.5" y="29.9">D804</text>
<text x="94" y="24.5">47</text>
<text x="102.8" y="29.9">D805</text>
<text x="103.2" y="24.5">47</text>
<text x="107.4" y="24.5">47</text>
<text x="107.4" y="29.9">D806</text>
<text x="112" y="29.9">D807</text>
<text x="112" y="24.5">47</text>
<text x="117.7" y="24.5">47</text>
<text x="118" y="29.9">D809</text>
<text x="123.4" y="24.5">47</text>
<text x="124" y="29.9">D811</text>
<text x=".8" y="35.3">B</text>
<text x="72.1" y="31.4">OBLSM-T1</text>
<text x="190.1" y="35.3">B</text>
<text x="69.8" y="40.4">0</text>
<text x="69.8" y="39.2">R818</text>
<text x="137.3" y="36.2">KEY_BL1</text>
<text x="11.8" y="48.7">KEY_COL(4:0)</text>
<text x="92.6" y="52.1">NZQA5V6XV5T1</text>
<text x="94.3" y="50.7">ZD803</text>
<text x="99.4" y="54">5</text>
<text x=".8" y="57.1">C</text>
<text x="28.4" y="56.2">KEY_COL(4)</text>
<text x="28.4" y="57.3">KEY_COL(3)</text>
<text x="28.4" y="58.4">KEY_COL(2)</text>
<text x="28.4" y="59.6">KEY_COL(1)</text>
<text x="91.8" y="54">1</text>
<text x="91.8" y="58.4">3</text>
<text x="92.1" y="56.2">2</text>
<text x="99.4" y="58.5">4</text>
<text x="190.1" y="57.1">C</text>
<text x="28.4" y="60.7">KEY_COL(0)</text>
<text x="52.8" y="65.9">SEND</text>
<text x="61.9" y="65.9">CLEAR</text>
<text x="10.4" y="67.9">KEY_ROW(4:0)</text>
<text x="28.4" y="71">KEY_ROW(0)</text>
<text x="37.6" y="68.5">V802 V813 V814 V815</text>
<text x="47" y="68.2">V801</text>
<text x="51.3" y="67">KEYPAD</text>
<text x="51.6" y="69.9">1</text>
<text x="55.4" y="69.9">2</text>
<text x="60.4" y="67">KEYPAD</text>
<text x="60.7" y="69.9">1</text>
<text x="64.5" y="69.9">2</text>
<text x="144.7" y="71.6">KEYPAD</text>
<text x="145.3" y="70.5">PWR</text>
<text x="89.1" y="74.2">1</text>
<text x="93.9" y="74.2">2</text>
<text x="124.5" y="73.5">PWR_ON</text>
<text x="144.2" y="77.5">VC040205X150R</text>
<text x="145.1" y="74.4">1</text>
<text x="147.9" y="76">V805</text>
<text x="148.9" y="74.4">2</text>
<text x=".8" y="78.8">D</text>
<text x="28.4" y="83.4">KEY_ROW(1)</text>
<text x="32.5" y="79.8">VC040205X150R</text>
<text x="36.5" y="78.6">V809</text>
<text x="51.3" y="79.5">KEYPAD</text>
<text x="51.6" y="82.4">1</text>
<text x="52.8" y="78.4">1</text>
<text x="55.4" y="82.4">2</text>
<text x="60.4" y="79.5">KEYPAD</text>
<text x="60.7" y="82.4">1</text>
<text x="61.9" y="78.4">2</text>
<text x="64.5" y="82.4">2</text>
<text x="69.5" y="79.5">KEYPAD</text>
<text x="69.8" y="82.4">1</text>
<text x="71" y="78.4">3</text>
<text x="73.6" y="82.4">2</text>
<text x="78.7" y="79.5">KEYPAD</text>
<text x="78.9" y="82.4">1</text>
<text x="80.1" y="78.4">UP</text>
<text x="82.7" y="82.4">2</text>
<text x="89.1" y="78.2">3</text>
<text x="91.6" y="78.2">4</text>
<text x="92" y="81.5">VOL_UP</text>
<text x="92" y="82.7">LS10N2-T</text>
<text x="93.9" y="78.2">5</text>
<text x="190.1" y="78.8">D</text>
<text x="31.8" y="89.6">VC040205X150R</text>
<text x="36.5" y="88.5">V803</text>
<text x="89.1" y="86.7">1</text>
<text x="93.9" y="86.7">2</text>
<text x="28.4" y="95.9">KEY_ROW(2)</text>
<text x="51.3" y="92">KEYPAD</text>
<text x="51.6" y="94.8">1</text>
<text x="52.8" y="90.9">4</text>
<text x="55.4" y="94.8">2</text>
<text x="60.4" y="92">KEYPAD</text>
<text x="60.7" y="94.8">1</text>
<text x="61.9" y="90.9">5</text>
<text x="64.5" y="94.8">2</text>
<text x="69.5" y="92">KEYPAD</text>
<text x="69.8" y="94.8">1</text>
<text x="71" y="90.9">6</text>
<text x="73.6" y="94.8">2</text>
<text x="78.7" y="92">KEYPAD</text>
<text x="78.9" y="94.8">1</text>
<text x="80.1" y="90.9">DOWN</text>
<text x="82.7" y="94.8">2</text>
<text x="89.1" y="90.7">3</text>
<text x="91.6" y="90.7">4</text>
<text x="92" y="95.4">LS10N2-T</text>
<text x="92" y="94.3">VOL_DN</text>
<text x="93.9" y="90.7">5</text>
<text x=".8" y="100.5">E</text>
<text x="31.5" y="100.9">VC040205X150R</text>
<text x="35.9" y="99.9">V804</text>
<text x="51.3" y="98.8">KEYPAD</text>
<text x="51.6" y="101.6">1</text>
<text x="52.8" y="97.6">7</text>
<text x="55.4" y="101.6">2</text>
<text x="60.4" y="98.8">KEYPAD</text>
<text x="60.7" y="101.6">1</text>
<text x="61.9" y="97.6">8</text>
<text x="64.5" y="101.6">2</text>
<text x="69.5" y="98.8">KEYPAD</text>
<text x="69.8" y="101.6">1</text>
<text x="71" y="97.6">9</text>
<text x="73.6" y="101.6">2</text>
<text x="78.7" y="98.8">KEYPAD</text>
<text x="78.9" y="101.6">1</text>
<text x="80.1" y="97.6">LEFT</text>
<text x="82.7" y="101.6">2</text>
<text x="87.2" y="98.8">KEYPAD</text>
<text x="88" y="101.6">1</text>
<text x="89.6" y="97.6">F1</text>
<text x="91.8" y="101.6">2</text>
<text x="190.1" y="100.5">E</text>
<text x="28.4" y="102.7">KEY_ROW(3)</text>
<text x="51.3" y="105.6">KEYPAD</text>
<text x="52.8" y="104.5">*</text>
<text x="60.4" y="105.6">KEYPAD</text>
<text x="61.9" y="104.5">0</text>
<text x="69.5" y="105.6">KEYPAD</text>
<text x="71" y="104.5">SH</text>
<text x="78.7" y="105.6">KEYPAD</text>
<text x="80.1" y="104.5">RIGHT</text>
<text x="87.4" y="105.6">KEYPAD</text>
<text x="89.2" y="104.5">F2</text>
<text x="28.4" y="109.4">KEY_ROW(4)</text>
<text x="51.6" y="108.4">1</text>
<text x="55.4" y="108.4">2</text>
<text x="60.7" y="108.4">1</text>
<text x="64.5" y="108.4">2</text>
<text x="69.8" y="108.4">1</text>
<text x="73.6" y="108.4">2</text>
<text x="78.9" y="108.4">1</text>
<text x="82.7" y="108.4">2</text>
<text x="88" y="108.4">1</text>
<text x="91.8" y="108.4">2</text>
<text x="39.9" y="116.4">V811</text>
<text x="43.3" y="116.4">V812</text>
<text x="151.8" y="120">Engineer</text>
<text x=".8" y="122.3">F</text>
<text x="151.4" y="124.4">R&amp;D CHK</text>
<text x="151.7" y="122.2">Drawn by</text>
<text x="162.8" y="124.8">TITLE:</text>
<text x="186.7" y="124.4">Size</text>
<text x="187" y="125.6">A3</text>
<text x="190.1" y="122.3">F</text>
<text x="111.2" y="131.3">Changed by</text>
<text x="122.8" y="131.3">Date Changed</text>
<text x="143.2" y="131.3">Time Changed</text>
<text x="151.3" y="131.3">QA CHK</text>
<text x="151.7" y="129">MFG ENGR CHK</text>
<text x="151.8" y="126.7">DOC CTRL CHK</text>
<text x="162.6" y="131.3">REV</text>
<text x="167.5" y="131.3">Drawing Number</text>
<text x="178.7" y="131.6">Sheet</text>
<text x="182" y="131.7">7</text>
<text x="184.3" y="131.6">of</text>
<text x="186.5" y="131.7">9</text>
<text x="14.1" y="134.1">1</text>
<text x="37.3" y="134.1">2</text>
<text x="60.6" y="134.1">3</text>
<text x="83.9" y="134.1">4</text>
<text x="107.1" y="134.1">5</text>
<text x="110.6" y="132.3">user8</text>
<text x="130.4" y="134.1">6</text>
<text x="142.8" y="132.3">3:12:05 pm</text>
<text x="153.7" y="134.1">7</text>
<text x="163" y="132.2">2.4</text>
<text x="176.9" y="134.1">8</text>
</g>
<g font-size=".6">
<text x="88.3" y="68.5">1</text>
<text x="91.6" y="68.5">2</text>
</g>
</svg>
